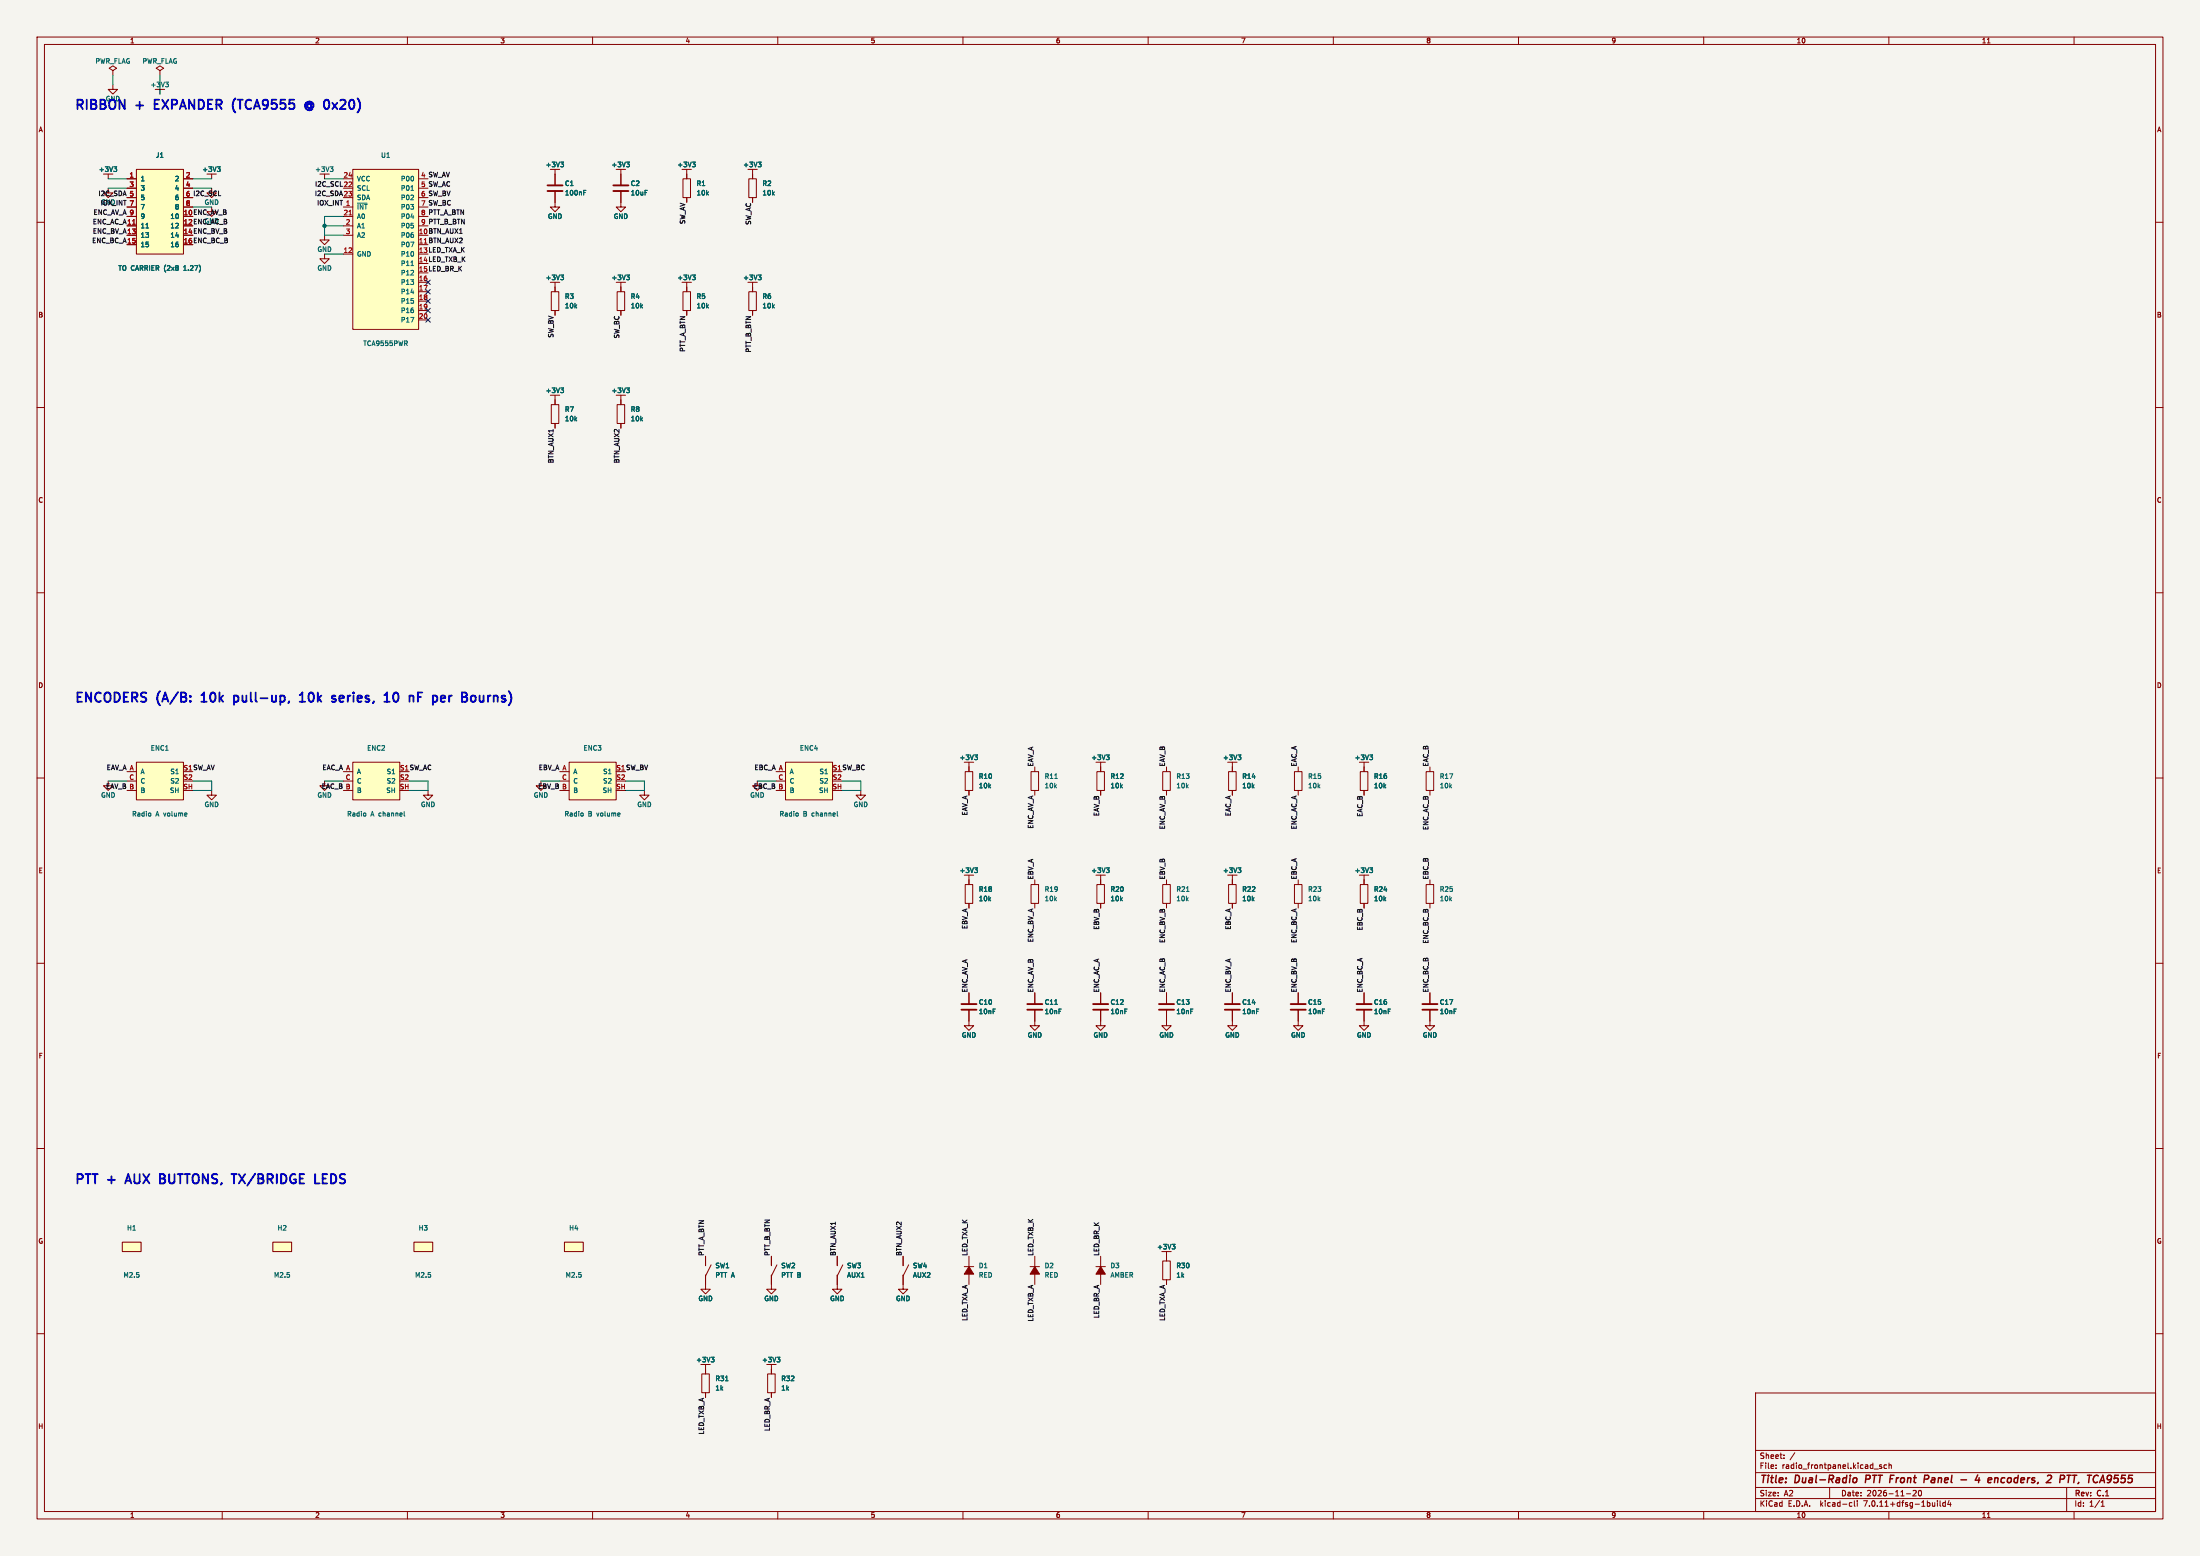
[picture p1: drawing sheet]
<svg xmlns="http://www.w3.org/2000/svg" width="594mm" height="420mm" viewBox="0 0 594 420" stroke-linecap="round" stroke-linejoin="round" font-family="sans-serif">
<path d="M0 0h594v420h-594z" fill="#f5f4ef" stroke="#f5f4ef" stroke-width=".27"/>
<g fill="none" stroke="#840000" stroke-width=".27">
<path d="M10 10h574v400h-574zM12 12h570v396h-570zM30.5 19.1l1-.7-1-.6-1 .6 1 .7v1.2M43.2 19.1l1-.7-1-.6-1 .6 1 .7v1.2M60 10v2M110 10v2M160 10v2M210 10v2M260 10v2M310 10v2M360 10v2M410 10v2"/>
<path d="M460 10v2M510 10v2M536.6 11.6h.7M560 10v2M30.5 22.9v1.2h1.2l-1.2 1.3-1.3-1.3h1.3M43.2 24.1v1.3M10 60h2M29.2 50.8v1.3h1.3l-1.3 1.2-1.3-1.2h1.3M29.2 47v1.3M34.3 55.9h2.5M34.3 58.4h2.5M34.3 50.8h2.5"/>
<path d="M34.3 53.3h2.5M34.3 48.3h2.5M36.8 45.7h12.7v22.9h-12.7zM49.5 55.9h2.6M49.5 50.8h2.6M49.5 53.3h2.6M49.5 48.3h2.6M57.1 55.9v1.3h1.3l-1.3 1.2-1.2-1.2h1.2M57.1 50.8v1.3h1.3l-1.3 1.2-1.2-1.2h1.2M57.1 47v1.3M87.6 47v1.3M92.7 55.9h2.5"/>
<path d="M92.7 58.4h2.5M92.7 50.8h2.5M92.7 53.3h2.5M92.7 48.3h2.5M95.2 45.7h17.8v43.2h-17.8zM113 55.9h2.6M113 58.4h2.6M113 50.8h2.6M113 53.3h2.6M149.9 51.6v4.3h1.2l-1.2 1.3-1.3-1.3h1.3M149.9 45.7v4.3M167.6 51.6v4.3h1.3l-1.3 1.3-1.2-1.3h1.2"/>
<path d="M167.6 45.7v4.3M184.4 48.3h2v5h-2zM185.4 45.7v2.6M185.4 53.3v1.3M202.2 48.3h2v5h-2zM203.2 45.7v2.6M203.2 53.3v1.3M582 60h2M34.3 61h2.5M34.3 63.5h2.5M34.3 66h2.5M87.6 68.6v1.3h1.3l-1.3 1.2-1.2-1.2h1.2"/>
<path d="M87.6 63.5v1.3h1.3l-1.3 1.2-1.2-1.2h1.2M92.7 68.6h2.5M92.7 61h2.5M92.7 63.5h2.5M113 76.2h2.6M113 78.7h2.6M113 61h2.6M148.8 78.7h2.1v5.1h-2.1zM149.9 76.2v2.5M166.6 78.7h2.1v5.1h-2.1zM167.6 76.2v2.5M184.4 78.7h2v5.1h-2z"/>
<path d="M185.4 76.2v2.5M202.2 78.7h2v5.1h-2zM203.2 76.2v2.5M113 81.3h2.6M113 83.8h2.6M113 86.4h2.6M149.9 83.8v1.3M167.6 83.8v1.3M185.4 83.8v1.3M203.2 83.8v1.3M10 110h2M148.8 109.2h2.1v5.1h-2.1z"/>
<path d="M149.9 106.7v2.5M149.9 114.3v1.3M166.6 109.2h2.1v5.1h-2.1zM167.6 106.7v2.5M167.6 114.3v1.3M582 110h2M10 160h2M582 160h2M10 210h2M29.2 210.8v1.3h1.3l-1.3 1.3-1.3-1.3h1.3M34.3 208.3h2.5M34.3 213.4h2.5"/>
<path d="M34.3 210.8h2.5M36.8 205.7h12.7v10.2h-12.7zM57.1 213.4v1.2h1.3l-1.3 1.3-1.2-1.3h1.2M87.6 210.8v1.3h1.3l-1.3 1.3-1.2-1.3h1.2M92.7 208.3h2.5M92.7 213.4h2.5M92.7 210.8h2.5M95.2 205.7h12.7v10.2h-12.7zM115.6 213.4v1.2h1.2l-1.2 1.3-1.3-1.3h1.3M146 210.8v1.3h1.3l-1.3 1.3-1.2-1.3h1.2M151.1 208.3h2.6M151.1 213.4h2.6"/>
<path d="M151.1 210.8h2.6M153.7 205.7h12.7v10.2h-12.7zM174 213.4v1.2h1.3l-1.3 1.3-1.3-1.3h1.3M204.5 210.8v1.3h1.2l-1.2 1.3-1.3-1.3h1.3M209.5 208.3h2.6M209.5 213.4h2.6M209.5 210.8h2.6M212.1 205.7h12.7v10.2h-12.7zM232.4 213.4v1.2h1.3l-1.3 1.3-1.3-1.3h1.3M260.6 208.3h2v5.1h-2zM261.6 205.7v2.6M261.6 213.4v1.2"/>
<path d="M278.4 208.3h2v5.1h-2zM279.4 207v1.3M279.4 213.4v1.2M296.2 208.3h2v5.1h-2zM297.2 205.7v2.6M297.2 213.4v1.2M313.9 208.3h2.1v5.1h-2.1zM315 207v1.3M315 213.4v1.2M331.7 208.3h2.1v5.1h-2.1zM332.7 205.7v2.6M332.7 213.4v1.2"/>
<path d="M349.5 208.3h2v5.1h-2zM350.5 207v1.3M350.5 213.4v1.2M367.3 208.3h2v5.1h-2zM368.3 205.7v2.6M368.3 213.4v1.2M385.1 208.3h2v5.1h-2zM386.1 207v1.3M386.1 213.4v1.2M582 210h2M260.6 238.8h2v5h-2zM261.6 236.2v2.6"/>
<path d="M278.4 238.8h2v5h-2zM279.4 237.5v1.3M296.2 238.8h2v5h-2zM297.2 236.2v2.6M313.9 238.8h2.1v5h-2.1zM315 237.5v1.3M331.7 238.8h2.1v5h-2.1zM332.7 236.2v2.6M349.5 238.8h2v5h-2zM350.5 237.5v1.3M367.3 238.8h2v5h-2zM368.3 236.2v2.6"/>
<path d="M385.1 238.8h2v5h-2zM386.1 237.5v1.3M10 260h2M261.6 243.8v1.3M279.4 243.8v1.3M297.2 243.8v1.3M315 243.8v1.3M332.7 243.8v1.3M350.5 243.8v1.3M368.3 243.8v1.3M386.1 243.8v1.3M582 260h2"/>
<path d="M261.6 272.5v4.4h1.3l-1.3 1.2-1.3-1.2h1.3M261.6 268v3M279.4 272.5v4.4h1.3l-1.3 1.2-1.3-1.2h1.3M279.4 268v3M297.2 272.5v4.4h1.2l-1.2 1.2-1.3-1.2h1.3M297.2 268v3M315 272.5v4.4h1.2l-1.2 1.2-1.3-1.2h1.3M315 268v3M332.7 272.5v4.4h1.3l-1.3 1.2-1.2-1.2h1.2M332.7 268v3M350.5 272.5v4.4h1.3l-1.3 1.2-1.3-1.2h1.3M350.5 268v3"/>
<path d="M368.3 272.5v4.4h1.3l-1.3 1.2-1.3-1.2h1.3M368.3 268v3M386.1 272.5v4.4h1.2l-1.2 1.2-1.3-1.2h1.3M386.1 268v3M10 310h2M582 310h2M33 335.3h5.1v2.5h-5.1zM73.7 335.3h5v2.5h-5zM111.8 335.3h5v2.5h-5zM152.4 335.3h5.1v2.5h-5.1zM190.5 339.1v2.5M208.3 339.1v2.5"/>
<path d="M226.1 339.1v2.5M243.8 339.1v2.5M261.6 339.1v2.8M279.4 339.1v2.8M297.2 339.1v2.8M315 337.8v2.6M190.5 344.2v3.8h1.3l-1.3 1.3-1.3-1.3h1.3M192 341.4l-1.5 3M208.3 344.2v3.8h1.2l-1.2 1.3-1.3-1.3h1.3M209.8 341.4l-1.5 3M226.1 344.2v3.8h1.2l-1.2 1.3-1.3-1.3h1.3M227.6 341.4l-1.5 3"/>
<path d="M243.8 344.2v3.8h1.3l-1.3 1.3-1.2-1.3h1.2M245.3 341.4l-1.5 3M260.3 341.9h2.6M261.6 343.9v2.8M278.1 341.9h2.6M279.4 343.9v2.8M295.9 341.9h2.5M297.2 343.9v2.8M313.9 340.4h2.1v5h-2.1zM315 345.4v1.3M10 360h2M189.5 370.8h2v5.1h-2z"/>
<path d="M190.5 368.3v2.5M190.5 375.9v1.3M207.3 370.8h2v5.1h-2zM208.3 368.3v2.5M208.3 375.9v1.3M474 376h108v32h-108zM582 360h2M474 397.5h108M474 391.5h108M479.5 396.2v.2M479.5 395.4v.2M481.7 393.5v.2"/>
<path d="M481.7 392.7v.2M484.6 392.1l-1.3 1.9M506 396.5h1.2M508 395.4h-.3l-.2 .2v.2l.5 .1v.4h-.5M509.4 395.4h-.4l-.3 .3 .1 .6h.6M510 395.5l.6-.1 .1 1M510 394.9v1.5M60 408v2M110 408v2M160 408v2M210 408v2M260 408v2"/>
<path d="M310 408v2M360 408v2M410 408v2M460 408v2M474 404.5h108M474 401.5h108M494 401.5v3M499.6 405.6h.4M500 406.5l-.4 .1M500.7 405.1v1.3l.2 .2M501.5 405.1v.1M501.5 405.6v1"/>
<path d="M510 408v2M514.7 403.2h1.2M516.5 402.4l.6-.1 .3 .4-.9 1.1h.9M518.2 402.3h.1a.8 .8 0 0 1 .5 .7 .8 .8 0 0 1-.5 .8 1 1 0 0 1-.1-1.5zM523.1 405.1v.1M523.1 405.6v1M523.8 405.1v1.3l.2 .2M525.2 405.6h-.4l-.3 .3 .2 .6h.5M525.2 405.1v1.5M526.2 405l-.3 1.1h.9M526.6 405.6v1M536.6 409.6h.7"/>
<path d="M558 401.5v6.5M560 408v2M567.3 406.6h.9M567.3 405.5l.4-.4v1.5"/>
</g>
<path d="M500.3 399.2l.5-.3 .4 .1 .2 .2-.2 .8-.3 .2-.5-.1M503.9 398.2l-.3 2M519.7 398.2l.9 .1 .2 .6-.5 .3h-.7M529.4 399.4h1.6M534 398.1l-.7 1.4M534.4 398.9l-.2 1.3M541.1 398.9l-.5 .1-.3 .2v.8l.7 .2M556.2 399.2l1-.1 .2-.2v-.5l-.3-.2h-.7l-.3 2M569.4 398.2l.7 .2a1.47 1.47 0 0 1-.7 1.8M570.1 399.1l-.3 .2-.5 .1M561.3 400.1l-.3 .4" fill="none" stroke="#840000" stroke-width=".4"/>
<g fill="#ffffc2" stroke="#ffffc2" stroke-width=".27">
<path d="M95.2 205.7h12.7v10.2h-12.7z"/>
<path d="M33 335.3h5.1v2.5h-5.1z"/>
<path d="M73.7 335.3h5v2.5h-5z"/>
<path d="M111.8 335.3h5v2.5h-5z"/>
<path d="M152.4 335.3h5.1v2.5h-5.1z"/>
<path d="M36.8 205.7h12.7v10.2h-12.7z"/>
<path d="M153.7 205.7h12.7v10.2h-12.7z"/>
<path d="M212.1 205.7h12.7v10.2h-12.7z"/>
<path d="M95.2 45.7h17.8v43.2h-17.8z"/>
<path d="M36.8 45.7h12.7v22.9h-12.7z"/>
</g>
<g fill="none" stroke="#006464" stroke-width=".27">
<path d="M44.7 22.2h.8l-.4 .5M45.2 22.7l.3 .2-.3 .5M30.7 45h.8l-.4 .5M31.3 45.5l.2 .3-.2 .5M58.7 45h.7l-.4 .5M59.2 45.5l.2 .3-.2 .5M89.1 45h.8l-.4 .5M89.7 45.5l.2 .3-.2 .5M110.9 51.4h.8M151.4 43.8h.8l-.5 .4M151.9 44.2l.3 .3-.3 .5M157.6 52h.4"/>
<path d="M157.6 51.4h.6M169.2 43.8h.7l-.4 .4M169.7 44.2l.2 .3-.2 .5M186.9 43.8h.8l-.4 .4M187.5 44.2l.2 .3-.2 .5M204.7 43.8h.8l-.4 .4M205.3 44.2l.2 .3-.2 .5M39.4 61.5h.7M110.9 71.7h.8M151.4 74.2h.8l-.5 .5M151.9 74.7l.3 .3-.3 .5M169.2 74.2h.7l-.4 .5"/>
<path d="M169.7 74.7l.2 .3-.2 .5M186.9 74.2h.8l-.4 .5M187.5 74.7l.2 .3-.2 .5M204.7 74.2h.8l-.4 .5M205.3 74.7l.2 .3-.2 .5M151.4 104.7h.8l-.5 .5M151.9 105.2l.3 .2-.3 .6M169.2 104.7h.7l-.4 .5M169.7 105.2l.2 .2-.2 .6M40.7 219.6v.6M98.7 219.6v.6M109.1 219v1.1l.2 .2"/>
<path d="M157.4 219.6v.6M215.5 219.6v.6M226.1 219v1.1l.1 .2M263.1 203.8h.8l-.4 .5M263.7 204.3l.2 .2-.2 .5M284.8 210.1h.7M298.7 203.8h.8l-.4 .5M299.2 204.3l.3 .2-.3 .5M334.3 203.8h.7l-.4 .5M334.8 204.3l.2 .2-.2 .5M369.8 203.8h.8l-.4 .5M370.4 204.3l.2 .2-.2 .5"/>
<path d="M263.1 234.3h.8l-.4 .4M263.7 234.7l.2 .3-.2 .5M298.7 234.3h.8l-.4 .4M299.2 234.7l.3 .3-.3 .5M334.3 234.3h.7l-.4 .4M334.8 234.7l.2 .3-.2 .5M369.8 234.3h.8l-.4 .4M370.4 234.7l.1 .1M370.5 234.8v.1M370.5 235.5h-.1M370.5 234.9v.5M370.5 235.4v.1"/>
<path d="M320.3 240.6h.8M284.8 271.1h.7M316.5 335.9h.8l-.5 .4M317 336.3l.3 .3-.3 .5M192 366.3h.8l-.4 .5M192.6 366.8l.2 .3-.2 .5M195.9 372.7h.7M209.8 366.3h.8l-.4 .5M210.3 366.8l.3 .3-.3 .5"/>
</g>
<g fill="#840000" stroke="#840000" stroke-width=".27">
<path d="M279.4 341.9l1.3 2h-2.6z"/>
<path d="M261.6 341.9l1.3 2h-2.6z"/>
<path d="M297.2 341.9l1.2 2h-2.5z"/>
</g>
<g fill="none" stroke="#840000" stroke-width=".51">
<path d="M147.8 51.6h4.1M147.8 50h4.1M165.6 51.6h4.1M165.6 50h4.1M259.6 272.5h4.1M259.6 271h4.1M277.4 272.5h4M277.4 271h4M295.1 272.5h4.1M295.1 271h4.1M312.9 272.5h4.1M312.9 271h4.1"/>
<path d="M330.7 272.5h4.1M330.7 271h4.1M348.5 272.5h4.1M348.5 271h4.1M366.3 272.5h4M366.3 271h4M384 272.5h4.1M384 271h4.1"/>
</g>
<path d="M94.2 58h.7M35.8 60.5h.7" fill="none" stroke="#a90000" stroke-width=".27"/>
<g fill="none" stroke="#0000c2" stroke-width=".5">
<path d="M41.8 28.1h.8M42.9 26.9h-1.1v2.5h1.1M63.2 29.9l.3 .5M63.5 26.6l-.3 .4M84 28.2a.6 .6 0 0 0-.9-.1 .6 .6 0 0 0 0 .9 .6 .6 0 0 0 .9-.1M84 28v.9M84 28.9l.3 .2a1.05 1.05 0 0 0-.3-1.7 1.05 1.05 0 0 0-1.5 .7 1.18 1.18 0 0 0 .4 1.5 1.18 1.18 0 0 0 1.5-.2M54.4 189.4h1.4M54.6 187.5l-.2 .1M63.2 187.8v2.5M63.2 187.9l.7-.1 .5 .4M64.4 188.9l-.5 .5-.7-.1"/>
<path d="M80.9 189.4h1.5M80.9 187.6l.7-.7v2.5M92.7 187.9l-.7-.1-.4 .3 .2 1.2h.9M92.8 188.3l-1.2 .3M106.4 187.2l.6-.3a1.56 1.56 0 0 1 0 2.5l-.5-.1-.2-.4-.1-1zM112.8 186.9h1.2M130.6 187.8v1.6M130.6 189.2l-.2 .1M131.8 187.8v1.6M131.9 188l-.1 .2M34 318.7h1.2M34.6 316.9l-.8 2.5"/>
<path d="M43.2 316.9h.8l.4 .3M43.2 318.1h.8M44 318.1l.4 .1M44.4 319.3l-1.2 .1M44.4 317.9l-.4 .2M64.5 316.9l1.7 2.5M66.2 316.9l-1.7 2.5M85.1 319.4h1.2M87.1 318.1h.8M88.3 316.9h-1.2v2.5h1.2"/>
</g>
<g fill="none" stroke="#009600" stroke-width=".27">
<path d="M30.5 20.3v2.6M43.2 20.3v5.1M29.2 50.8h5.1M29.2 48.3h5.1M52.1 50.8h5M52.1 48.3h5M52.1 55.9h5M87.6 48.3h5.1M92.7 58.4h-5.1v5.1h5.1M87.6 61h5.1M87.6 68.6h5.1M29.2 210.8h5.1"/>
<path d="M52.1 210.8h5v2.6h-5M87.6 210.8h5.1M110.5 210.8h5.1v2.6h-5.1M146 210.8h5.1M168.9 210.8h5.1v2.6h-5.1M204.5 210.8h5M227.3 210.8h5.1v2.6h-5.1"/>
</g>
<path d="M115 75.6l1.2 1.2M115 78.1l1.2 1.2M116.2 75.6l-1.2 1.2M116.2 78.1l-1.2 1.2M115 83.2l1.2 1.2M115 85.8l1.2 1.2M115 80.7l1.2 1.2M116.2 83.2l-1.2 1.2M116.2 85.8l-1.2 1.2M116.2 80.7l-1.2 1.2" fill="none" stroke="#000084" stroke-width=".27"/>
<circle cx="87.6" cy="61" r=".46" fill="#009600" stroke="#009600" stroke-width=".27"/>
<g font-size="3.5" fill="#0000c2">
<text x="20" y="29.8">RIBBON</text>
<text x="36.8" y="29.8">+</text>
<text x="42.8" y="29.8">EXPANDER</text>
<text x="64.9" y="29.8">(TCA9555</text>
<text x="85.5" y="29.8">@ 0x20)</text>
<text x="20" y="189.7">ENCODERS</text>
<text x="42.5" y="189.7">(A/B:</text>
<text x="55.6" y="189.7">10k</text>
<text x="65.3" y="189.7">pull-up,</text>
<text x="84.1" y="189.7">10k</text>
<text x="93.8" y="189.7">series,</text>
<text x="109" y="189.7">10</text>
<text x="116.6" y="189.7">nF</text>
<text x="124" y="189.7">per</text>
<text x="132.8" y="189.7">Bourns)</text>
<text x="20" y="319.7">PTT</text>
<text x="29.2" y="319.7">+</text>
<text x="35.2" y="319.7">AUX</text>
<text x="45.3" y="319.7">BUTTONS,</text>
<text x="65.9" y="319.7">TX/BRIDGE</text>
<text x="89.2" y="319.7">LEDS</text>
</g>
<g font-size="2.8" fill="#840000">
<text x="475" y="400.9">Title:</text>
<text x="484.7" y="400.9">Dual-Radio</text>
<text x="504.5" y="400.9">PTT Front</text>
<text x="521.9" y="400.9">Panel</text>
<text x="532.6" y="400.9">-</text>
<text x="537.4" y="400.9">4</text>
<text x="541.7" y="400.9">encoders,</text>
<text x="558.4" y="400.9">2</text>
<text x="562.6" y="400.9">PTT,</text>
<text x="570.9" y="400.9">TCA9555</text>
</g>
<g font-size="2.1" fill="#840000">
<text x="475" y="394">Sheet:</text>
<text x="475" y="396.7">File:</text>
<text x="481.1" y="396.7">radio_frontpanel.kicad_sch</text>
<text x="475" y="406.9">KiCad</text>
<text x="475" y="404.1">Size:</text>
<text x="481.7" y="404.1">A2</text>
<text x="482.7" y="406.9">E.D.A.</text>
<text x="491.6" y="406.9">kicad-cli</text>
<text x="497" y="404.1">Date:</text>
<text x="503.5" y="406.9">7.0.11+dfsg-1build4</text>
<text x="504" y="404.1">2026-11-20</text>
<text x="560" y="404.3">Rev:</text>
<text x="560" y="406.9">Id:</text>
<text x="564.1" y="406.9">1/1</text>
<text x="566.4" y="404.3">C.1</text>
</g>
<g font-size="1.8" fill="#840000">
<text x="35" y="11.9">1</text>
<text x="85" y="11.9">2</text>
<text x="135" y="11.9">3</text>
<text x="185" y="11.9">4</text>
<text x="235" y="11.9">5</text>
<text x="285" y="11.9">6</text>
<text x="335" y="11.9">7</text>
<text x="385" y="11.9">8</text>
<text x="435" y="11.9">9</text>
<text x="485" y="11.9">10</text>
<text x="535" y="11.9">11</text>
<text x="10.3" y="35.9">A</text>
<text x="582.3" y="35.9">A</text>
<text x="49.5" y="58.2">10 ENC_AV_B</text>
<text x="49.5" y="60.7">12 ENC_AC_B</text>
<text x="49.5" y="63.2">14 ENC_BV_B</text>
<text x="49.5" y="65.8">16 ENC_BC_B</text>
<text x="10.3" y="85.9">B</text>
<text x="582.3" y="85.9">B</text>
<text x="10.3" y="135.9">C</text>
<text x="582.3" y="135.9">C</text>
<text x="10.3" y="185.9">D</text>
<text x="582.3" y="185.9">D</text>
<text x="10.3" y="235.9">E</text>
<text x="582.3" y="235.9">E</text>
<text x="10.3" y="285.9">F</text>
<text x="582.3" y="285.9">F</text>
<text x="10.3" y="335.9">G</text>
<text x="582.3" y="335.9">G</text>
<text x="10.2" y="385.9">H</text>
<text x="582.2" y="385.9">H</text>
<text x="35" y="409.9">1</text>
<text x="85" y="409.9">2</text>
<text x="135" y="409.9">3</text>
<text x="185" y="409.9">4</text>
<text x="235" y="409.9">5</text>
<text x="285" y="409.9">6</text>
<text x="335" y="409.9">7</text>
<text x="385" y="409.9">8</text>
<text x="435" y="409.9">9</text>
<text x="485" y="409.9">10</text>
<text x="535" y="409.9">11</text>
</g>
<g font-size="1.8" fill="#006464">
<text x="25.7" y="17.4">PWR_FLAG</text>
<text x="38.4" y="17.4">PWR_FLAG</text>
<text x="40.5" y="23.7">+3V3</text>
<text x="26.6" y="46.6">+3V3</text>
<text x="42" y="42.8">J1</text>
<text x="54.5" y="46.6">+3V3</text>
<text x="85" y="46.6">+3V3</text>
<text x="102.8" y="42.8">U1</text>
<text x="147.2" y="45.3">+3V3</text>
<text x="165" y="45.3">+3V3</text>
<text x="182.8" y="45.3">+3V3</text>
<text x="200.6" y="45.3">+3V3</text>
<text x="37.8" y="49.1">1</text>
<text x="37.8" y="51.7">3</text>
<text x="47.1" y="49.1">2</text>
<text x="47.1" y="51.7">4</text>
<text x="96.3" y="51.7">SCL</text>
<text x="96.3" y="49.1">VCC</text>
<text x="108.1" y="49.1">P00</text>
<text x="108.1" y="51.7">P01</text>
<text x="152.4" y="50.4">C1</text>
<text x="152.4" y="52.9">100nF</text>
<text x="170.2" y="50.4">C2</text>
<text x="170.2" y="52.9">10uF</text>
<text x="188" y="50.4">R1</text>
<text x="188" y="52.9">10k</text>
<text x="205.7" y="50.4">R2</text>
<text x="205.7" y="52.9">10k</text>
<text x="37.8" y="54.2">5</text>
<text x="37.8" y="56.7">7</text>
<text x="37.8" y="59.3">9</text>
<text x="45.9" y="59.3">10</text>
<text x="47.1" y="54.2">6</text>
<text x="47.1" y="56.7">8</text>
<text x="55.1" y="55.5">GND</text>
<text x="96.3" y="56.7">~{INT}</text>
<text x="96.3" y="59.3">A0</text>
<text x="96.3" y="54.2">SDA</text>
<text x="108.1" y="54.2">P02</text>
<text x="108.1" y="56.7">P03</text>
<text x="108.1" y="59.3">P04</text>
<text x="147.8" y="59.3">GND</text>
<text x="165.6" y="59.3">GND</text>
<text x="37.8" y="61.8">11</text>
<text x="37.8" y="64.4">13</text>
<text x="45.9" y="61.8">12</text>
<text x="45.9" y="64.4">14</text>
<text x="96.3" y="61.8">A1</text>
<text x="96.3" y="64.4">A2</text>
<text x="108.1" y="64.4">P06</text>
<text x="108.1" y="61.8">P05</text>
<text x="37.8" y="66.9">15</text>
<text x="45.9" y="66.9">16</text>
<text x="85.6" y="68.2">GND</text>
<text x="96.3" y="69.4">GND</text>
<text x="108.1" y="66.9">P07</text>
<text x="108.1" y="69.4">P10</text>
<text x="108.1" y="72">P11</text>
<text x="31.8" y="73.3">TO CARRIER (2x8</text>
<text x="49.9" y="73.3">1.27)</text>
<text x="85.6" y="73.3">GND</text>
<text x="108.1" y="74.5">P12</text>
<text x="108.1" y="77.1">P13</text>
<text x="147.2" y="75.8">+3V3</text>
<text x="165" y="75.8">+3V3</text>
<text x="182.8" y="75.8">+3V3</text>
<text x="200.6" y="75.8">+3V3</text>
<text x="108.1" y="79.6">P14</text>
<text x="108.1" y="82.1">P15</text>
<text x="152.4" y="80.9">R3</text>
<text x="152.4" y="83.4">10k</text>
<text x="170.2" y="80.9">R4</text>
<text x="170.2" y="83.4">10k</text>
<text x="188" y="80.9">R5</text>
<text x="188" y="83.4">10k</text>
<text x="205.7" y="80.9">R6</text>
<text x="205.7" y="83.4">10k</text>
<text x="108.1" y="84.7">P16</text>
<text x="108.1" y="87.2">P17</text>
<text x="98" y="93.6">TCA9555PWR</text>
<text x="147.2" y="106.3">+3V3</text>
<text x="165" y="106.3">+3V3</text>
<text x="152.4" y="111.4">R7</text>
<text x="152.4" y="113.9">10k</text>
<text x="170.2" y="111.4">R8</text>
<text x="170.2" y="113.9">10k</text>
<text x="40.6" y="202.8">ENC1</text>
<text x="99" y="202.8">ENC2</text>
<text x="157.4" y="202.8">ENC3</text>
<text x="215.9" y="202.8">ENC4</text>
<text x="37.8" y="209.1">A</text>
<text x="45.9" y="209.1">S1</text>
<text x="96.3" y="209.1">A</text>
<text x="104.3" y="209.1">S1</text>
<text x="154.7" y="209.1">A</text>
<text x="162.7" y="209.1">S1</text>
<text x="213.1" y="209.1">A</text>
<text x="221.2" y="209.1">S1</text>
<text x="259" y="205.3">+3V3</text>
<text x="294.5" y="205.3">+3V3</text>
<text x="330.1" y="205.3">+3V3</text>
<text x="365.7" y="205.3">+3V3</text>
<text x="27.2" y="215.5">GND</text>
<text x="37.8" y="214.2">B</text>
<text x="37.8" y="211.7">C</text>
<text x="45.8" y="214.2">SH</text>
<text x="45.9" y="211.7">S2</text>
<text x="85.6" y="215.5">GND</text>
<text x="96.3" y="214.2">B</text>
<text x="96.3" y="211.7">C</text>
<text x="104.2" y="214.2">SH</text>
<text x="104.3" y="211.7">S2</text>
<text x="144" y="215.5">GND</text>
<text x="154.7" y="214.2">B</text>
<text x="154.7" y="211.7">C</text>
<text x="162.6" y="214.2">SH</text>
<text x="162.7" y="211.7">S2</text>
<text x="202.4" y="215.5">GND</text>
<text x="213.1" y="214.2">B</text>
<text x="213.1" y="211.7">C</text>
<text x="221" y="214.2">SH</text>
<text x="221.2" y="211.7">S2</text>
<text x="264.2" y="210.4">R10</text>
<text x="264.2" y="213">10k</text>
<text x="282" y="210.4">R11</text>
<text x="282" y="213">10k</text>
<text x="299.7" y="210.4">R12</text>
<text x="299.7" y="213">10k</text>
<text x="317.5" y="210.4">R13</text>
<text x="317.5" y="213">10k</text>
<text x="335.3" y="210.4">R14</text>
<text x="335.3" y="213">10k</text>
<text x="353.1" y="210.4">R15</text>
<text x="353.1" y="213">10k</text>
<text x="370.9" y="210.4">R16</text>
<text x="370.9" y="213">10k</text>
<text x="388.6" y="210.4">R17</text>
<text x="388.6" y="213">10k</text>
<text x="35.5" y="220.6">Radio</text>
<text x="42" y="220.6">A volume</text>
<text x="55.1" y="218">GND</text>
<text x="93.6" y="220.6">Radio</text>
<text x="100.1" y="220.6">A channel</text>
<text x="113.5" y="218">GND</text>
<text x="152.3" y="220.6">Radio</text>
<text x="158.8" y="220.6">B</text>
<text x="161.2" y="220.6">volume</text>
<text x="172" y="218">GND</text>
<text x="210.4" y="220.6">Radio</text>
<text x="216.8" y="220.6">B</text>
<text x="219.3" y="220.6">channel</text>
<text x="230.4" y="218">GND</text>
<text x="259" y="235.8">+3V3</text>
<text x="294.5" y="235.8">+3V3</text>
<text x="330.1" y="235.8">+3V3</text>
<text x="365.7" y="235.8">+3V3</text>
<text x="264.2" y="240.9">R18</text>
<text x="264.2" y="243.4">10k</text>
<text x="282" y="240.9">R19</text>
<text x="282" y="243.4">10k</text>
<text x="299.7" y="240.9">R20</text>
<text x="299.7" y="243.4">10k</text>
<text x="317.5" y="240.9">R21</text>
<text x="317.5" y="243.4">10k</text>
<text x="335.3" y="240.9">R22</text>
<text x="335.3" y="243.4">10k</text>
<text x="353.1" y="240.9">R23</text>
<text x="353.1" y="243.4">10k</text>
<text x="370.9" y="240.9">R24</text>
<text x="370.9" y="243.4">10k</text>
<text x="388.6" y="240.9">R25</text>
<text x="388.6" y="243.4">10k</text>
<text x="264.2" y="271.4">C10</text>
<text x="264.2" y="273.9">10nF</text>
<text x="282" y="271.4">C11</text>
<text x="282" y="273.9">10nF</text>
<text x="299.7" y="271.4">C12</text>
<text x="299.7" y="273.9">10nF</text>
<text x="317.5" y="271.4">C13</text>
<text x="317.5" y="273.9">10nF</text>
<text x="335.3" y="271.4">C14</text>
<text x="335.3" y="273.9">10nF</text>
<text x="353.1" y="271.4">C15</text>
<text x="353.1" y="273.9">10nF</text>
<text x="370.9" y="271.4">C16</text>
<text x="370.9" y="273.9">10nF</text>
<text x="388.6" y="271.4">C17</text>
<text x="388.6" y="273.9">10nF</text>
<text x="259.6" y="280.3">GND</text>
<text x="277.4" y="280.3">GND</text>
<text x="295.1" y="280.3">GND</text>
<text x="312.9" y="280.3">GND</text>
<text x="330.7" y="280.3">GND</text>
<text x="348.5" y="280.3">GND</text>
<text x="366.3" y="280.3">GND</text>
<text x="384" y="280.3">GND</text>
<text x="34.2" y="332.3">H1</text>
<text x="74.8" y="332.3">H2</text>
<text x="112.9" y="332.3">H3</text>
<text x="153.6" y="332.3">H4</text>
<text x="312.3" y="337.4">+3V3</text>
<text x="33.2" y="345">M2.5</text>
<text x="73.9" y="345">M2.5</text>
<text x="112" y="345">M2.5</text>
<text x="152.6" y="345">M2.5</text>
<text x="193" y="342.5">SW1</text>
<text x="193" y="345">PTT A</text>
<text x="210.8" y="342.5">SW2</text>
<text x="210.8" y="345">PTT B</text>
<text x="228.6" y="345">AUX1</text>
<text x="228.6" y="342.5">SW3</text>
<text x="246.4" y="345">AUX2</text>
<text x="246.4" y="342.5">SW4</text>
<text x="264.2" y="342.5">D1</text>
<text x="264.2" y="345">RED</text>
<text x="282" y="342.5">D2</text>
<text x="282" y="345">RED</text>
<text x="299.7" y="342.5">D3</text>
<text x="299.7" y="345">AMBER</text>
<text x="317.5" y="342.5">R30</text>
<text x="317.5" y="345">1k</text>
<text x="188.5" y="351.4">GND</text>
<text x="206.2" y="351.4">GND</text>
<text x="224" y="351.4">GND</text>
<text x="241.8" y="351.4">GND</text>
<text x="187.9" y="367.9">+3V3</text>
<text x="205.6" y="367.9">+3V3</text>
<text x="193" y="373">R31</text>
<text x="193" y="375.5">1k</text>
<text x="210.8" y="373">R32</text>
<text x="210.8" y="375.5">1k</text>
</g>
<text font-size="1.8" fill="#0000c2" x="28.4" y="27.5">GND</text>
<g font-size="1.8" fill="#0f0f0f">
<text x="26.5" y="53">I2C_SDA 5</text>
<text x="50.1" y="53.1">6 I2C_SCL</text>
<text x="84.9" y="53">I2C_SDA 23</text>
<text x="84.9" y="50.4">I2C_SCL 22</text>
<text x="113.6" y="48">4 SW_AV</text>
<text x="113.6" y="50.5">5 SW_AC</text>
<text x="113.6" y="53.1">6 SW_BV</text>
<text x="25.1" y="58.1">ENC_AV_A 9</text>
<text x="27.1" y="55.5">IOX_INT 7</text>
<text x="27.2" y="55.5">GND</text>
<text x="85.5" y="55.5">IOX_INT 1</text>
<text x="113.6" y="55.6">7 SW_BC</text>
<text x="113.6" y="58.2">8 PTT_A_BTN</text>
<text x="24.8" y="65.7">ENC_BC_A15</text>
<text x="25" y="60.6">ENC_AC_A11</text>
<text x="25" y="63.1">ENC_BV_A13</text>
<text x="55.1" y="60.6">GND</text>
<text x="113" y="63.2">10 BTN_AUX1</text>
<text x="113" y="65.8">11 BTN_AUX2</text>
<text x="113.6" y="60.7">9 PTT_B_BTN</text>
<text x="185.1" y="60.6" transform="rotate(-90 185.1 60.6)">SW_AV</text>
<text x="202.9" y="60.8" transform="rotate(-90 202.9 60.8)">SW_AC</text>
<text x="113" y="68.3">13 LED_TXA_K</text>
<text x="113" y="70.9">14 LED_TXB_K</text>
<text x="113" y="73.4">15 LED_BR_K</text>
<text x="149.5" y="91.3" transform="rotate(-90 149.5 91.3)">SW_BV</text>
<text x="167.3" y="91.5" transform="rotate(-90 167.3 91.5)">SW_BC</text>
<text x="185.1" y="95.1" transform="rotate(-90 185.1 95.1)">PTT_A_BTN</text>
<text x="202.9" y="95.3" transform="rotate(-90 202.9 95.3)">PTT_B_BTN</text>
<text x="149.5" y="125.1" transform="rotate(-90 149.5 125.1)">BTN_AUX1</text>
<text x="167.3" y="125.1" transform="rotate(-90 167.3 125.1)">BTN_AUX2</text>
<text x="28.7" y="207.9">EAV_A A</text>
<text x="49.5" y="208">S1 SW_AV</text>
<text x="86.9" y="207.9">EAC_A A</text>
<text x="107.9" y="208">S1 SW_AC</text>
<text x="145.4" y="207.9">EBV_A A</text>
<text x="166.3" y="208">S1 SW_BV</text>
<text x="203.6" y="207.9">EBC_A A</text>
<text x="224.7" y="208">S1 SW_BC</text>
<text x="279" y="207" transform="rotate(-90 279 207)">EAV_A</text>
<text x="314.6" y="207" transform="rotate(-90 314.6 207)">EAV_B</text>
<text x="350.2" y="207" transform="rotate(-90 350.2 207)">EAC_A</text>
<text x="385.7" y="207" transform="rotate(-90 385.7 207)">EAC_B</text>
<text x="28.5" y="213">EAV_B B</text>
<text x="86.8" y="213">EAC_B B</text>
<text x="145.2" y="213">EBV_B B</text>
<text x="203.4" y="213">EBC_B B</text>
<text x="261.3" y="220.2" transform="rotate(-90 261.3 220.2)">EAV_A</text>
<text x="296.8" y="220.4" transform="rotate(-90 296.8 220.4)">EAV_B</text>
<text x="332.4" y="220.4" transform="rotate(-90 332.4 220.4)">EAC_A</text>
<text x="367.9" y="220.6" transform="rotate(-90 367.9 220.6)">EAC_B</text>
<text x="279" y="223.8" transform="rotate(-90 279 223.8)">ENC_AV_A</text>
<text x="314.6" y="224" transform="rotate(-90 314.6 224)">ENC_AV_B</text>
<text x="350.2" y="224" transform="rotate(-90 350.2 224)">ENC_AC_A</text>
<text x="385.7" y="224.1" transform="rotate(-90 385.7 224.1)">ENC_AC_B</text>
<text x="279" y="237.5" transform="rotate(-90 279 237.5)">EBV_A</text>
<text x="314.6" y="237.5" transform="rotate(-90 314.6 237.5)">EBV_B</text>
<text x="350.2" y="237.5" transform="rotate(-90 350.2 237.5)">EBC_A</text>
<text x="385.7" y="237.5" transform="rotate(-90 385.7 237.5)">EBC_B</text>
<text x="261.3" y="250.9" transform="rotate(-90 261.3 250.9)">EBV_A</text>
<text x="296.8" y="251.1" transform="rotate(-90 296.8 251.1)">EBV_B</text>
<text x="332.4" y="251.1" transform="rotate(-90 332.4 251.1)">EBC_A</text>
<text x="367.9" y="251.2" transform="rotate(-90 367.9 251.2)">EBC_B</text>
<text x="279" y="254.4" transform="rotate(-90 279 254.4)">ENC_BV_A</text>
<text x="314.6" y="254.6" transform="rotate(-90 314.6 254.6)">ENC_BV_B</text>
<text x="350.2" y="254.6" transform="rotate(-90 350.2 254.6)">ENC_BC_A</text>
<text x="385.7" y="254.8" transform="rotate(-90 385.7 254.8)">ENC_BC_B</text>
<text x="261.3" y="268" transform="rotate(-90 261.3 268)">ENC_AV_A</text>
<text x="279" y="268" transform="rotate(-90 279 268)">ENC_AV_B</text>
<text x="296.8" y="268" transform="rotate(-90 296.8 268)">ENC_AC_A</text>
<text x="314.6" y="268" transform="rotate(-90 314.6 268)">ENC_AC_B</text>
<text x="332.4" y="268" transform="rotate(-90 332.4 268)">ENC_BV_A</text>
<text x="350.2" y="268" transform="rotate(-90 350.2 268)">ENC_BV_B</text>
<text x="367.9" y="268" transform="rotate(-90 367.9 268)">ENC_BC_A</text>
<text x="385.7" y="268" transform="rotate(-90 385.7 268)">ENC_BC_B</text>
<text x="190.2" y="339.1" transform="rotate(-90 190.2 339.1)">PTT_A_BTN</text>
<text x="207.9" y="339.1" transform="rotate(-90 207.9 339.1)">PTT_B_BTN</text>
<text x="225.7" y="339.1" transform="rotate(-90 225.7 339.1)">BTN_AUX1</text>
<text x="243.5" y="339.1" transform="rotate(-90 243.5 339.1)">BTN_AUX2</text>
<text x="261.3" y="339.1" transform="rotate(-90 261.3 339.1)">LED_TXA_K</text>
<text x="279" y="339.1" transform="rotate(-90 279 339.1)">LED_TXB_K</text>
<text x="296.8" y="339.1" transform="rotate(-90 296.8 339.1)">LED_BR_K</text>
<text x="261.3" y="356.6" transform="rotate(-90 261.3 356.6)">LED_TXA_A</text>
<text x="279" y="356.8" transform="rotate(-90 279 356.8)">LED_TXB_A</text>
<text x="296.8" y="355.9" transform="rotate(-90 296.8 355.9)">LED_BR_A</text>
<text x="314.6" y="356.6" transform="rotate(-90 314.6 356.6)">LED_TXA_A</text>
<text x="190.2" y="387.3" transform="rotate(-90 190.2 387.3)">LED_TXB_A</text>
<text x="207.9" y="386.4" transform="rotate(-90 207.9 386.4)">LED_BR_A</text>
</g>
<g font-size="1.8" fill="#a90000">
<text x="34.9" y="48">1</text>
<text x="34.9" y="50.5">3</text>
<text x="34.9" y="53.1">5</text>
<text x="50.1" y="48">2</text>
<text x="50.1" y="50.5">4</text>
<text x="50.1" y="53.1">6</text>
<text x="92.7" y="48">24</text>
<text x="34.9" y="55.6">7</text>
<text x="34.9" y="58.2">9</text>
<text x="49.5" y="58.2">10</text>
<text x="50.1" y="55.6">8</text>
<text x="92.7" y="58.2">21</text>
<text x="34.2" y="60.7">11</text>
<text x="34.2" y="63.2">13</text>
<text x="34.2" y="65.8">15</text>
<text x="49.5" y="60.7">12</text>
<text x="49.5" y="63.2">14</text>
<text x="49.5" y="65.8">16</text>
<text x="93.3" y="60.7">2</text>
<text x="93.3" y="63.2">3</text>
<text x="92.7" y="68.3">12</text>
<text x="113" y="75.9">16</text>
<text x="113" y="78.5">17</text>
<text x="113" y="81">18</text>
<text x="113" y="83.6">19</text>
<text x="113" y="86.1">20</text>
<text x="34.8" y="210.6">C</text>
<text x="49.4" y="213.1">SH</text>
<text x="49.5" y="210.6">S2</text>
<text x="93.2" y="210.6">C</text>
<text x="107.8" y="213.1">SH</text>
<text x="107.9" y="210.6">S2</text>
<text x="151.7" y="210.6">C</text>
<text x="166.3" y="213.1">SH</text>
<text x="166.3" y="210.6">S2</text>
<text x="210.1" y="210.6">C</text>
<text x="224.7" y="213.1">SH</text>
<text x="224.7" y="210.6">S2</text>
</g>
</svg>
